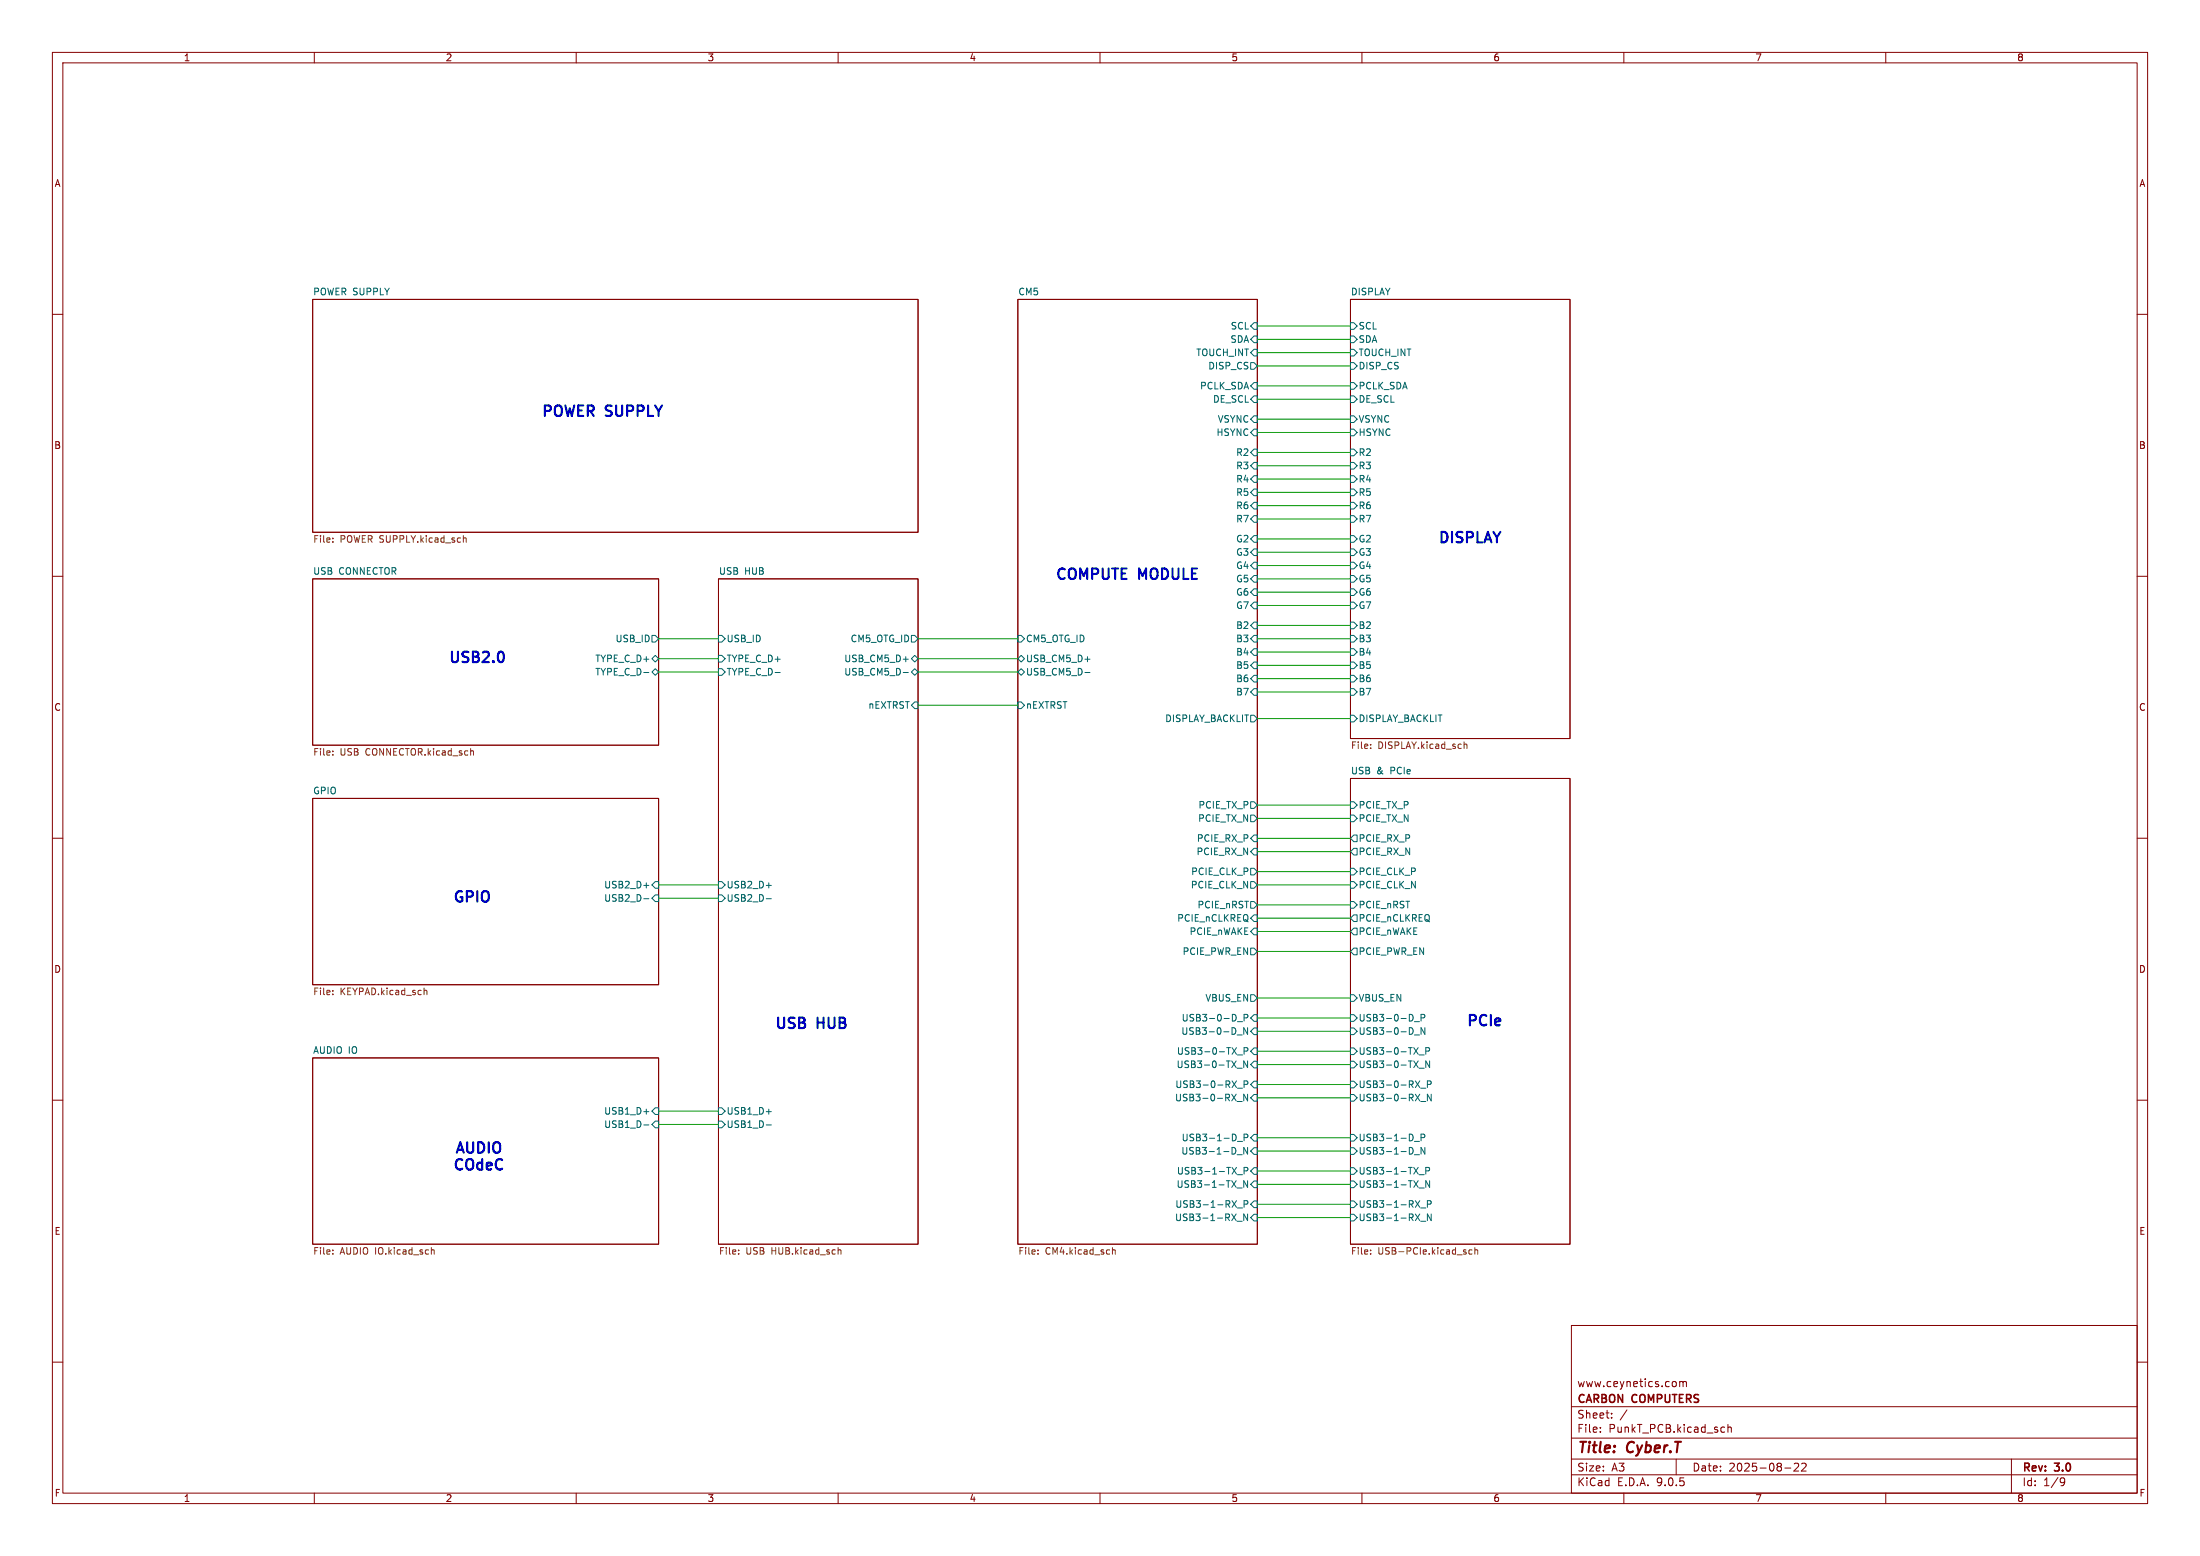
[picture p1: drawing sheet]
<svg xmlns="http://www.w3.org/2000/svg" width="420mm" height="297mm" viewBox="0 0 420 297" stroke-linecap="round" stroke-linejoin="round" font-family="sans-serif">
<g fill="none" stroke="#840000" stroke-width=".19">
<path d="M10 10h400v277h-400zM12 12h396v273h-396zM60 10v2M110 10v2M160 10v2M210 10v2M260 10v2M310 10v2M360 10v2M59.7 57.2h115.6v44.4h-115.6zM194.3 57.2h45.7v180.3h-45.7zM257.8 57.2h41.9v83.8h-41.9z"/>
<path d="M10 60h2M408 60h2M10 110h2M59.7 110.5h66v31.7h-66zM137.2 110.5h38.1v127h-38.1zM408 110h2M10 160h2M59.7 152.4h66v35.6h-66zM257.8 148.6h41.9v88.9h-41.9zM408 160h2M10 210h2M59.7 201.9h66v35.6h-66z"/>
<path d="M408 210h2M300 253h108v32h-108zM10 260h2M300 278.5h108M300 274.5h108M300 268.5h108M305.5 273.2v.2M305.5 272.5v.1M307.7 270.5v.2M307.7 269.8v.1M310.6 269.1l-1.3 1.9M319.9 263.8l.1 .2-.1 .6"/>
<path d="M320 278.5v3M320.7 263.8l.4-.1 .2 .2M320.7 263.7v1M321.3 263.9l.2-.2 .4 .1v.9M321.3 263.9v.8M328.8 272.4l.4 .1M329.2 273.3l-.4 .1M329.9 272.5l.2-.1 .3 .1 .1 .9M329.9 271.9v1.5M342.5 279.4l.6-.1 .2 .1 .1 .3-1 1.1h1M343.9 279.4l.6-.1 .2 .1 .1 .3-.9 1.1h.9M384 278.5v6.5"/>
<path d="M408 260h2M60 285v2M110 285v2M160 285v2M210 285v2M260 285v2M300 281.5h108M310 285v2M340.7 280.2h1.2M360 285v2M393.6 282.1l.5 .1a.99 .99 0 0 1-.4 1.4h-.3M394.2 282.7l-.3 .3h-.3"/>
</g>
<g fill="none" stroke="#006464" stroke-width=".19">
<path d="M238.8 76.2l.6-.6h.6v1.2h-.6zM238.8 64.8l.6-.7h.6v1.3h-.6zM238.8 62.2l.6-.6h.6v1.3h-.6zM238.8 73.7l.6-.7h.6v1.3h-.6zM238.8 69.2h.6l.6 .7-.6 .6h-.6zM239.4 79.4h.6v1.2h-.6l-.6-.6zM239.4 66.7h.6v1.2h-.6l-.6-.6zM257.8 75.6h.6l.7 .6-.7 .6h-.6zM257.8 79.4h.6l.7 .6-.7 .6h-.6zM257.8 66.7h.6l.7 .6-.7 .6h-.6zM257.8 64.1h.6l.7 .7-.7 .6h-.6zM257.8 61.6h.6l.7 .6-.7 .7h-.6z"/>
<path d="M257.8 73h.6l.7 .7-.7 .6h-.6zM257.8 69.2h.6l.7 .7-.7 .6h-.6zM238.8 86.4l.6-.7h.6v1.3h-.6zM238.8 88.9l.6-.6h.6v1.2h-.6zM238.8 96.5l.6-.6h.6v1.3h-.6zM238.8 99.1l.6-.7h.6v1.3h-.6zM239.4 93.3h.6v1.3h-.6l-.6-.6zM239.4 81.9h.6v1.3h-.6l-.6-.6zM239.4 90.8h.6v1.3h-.6l-.6-.7zM257.8 81.9h.6l.7 .7-.7 .6h-.6zM257.8 90.8h.6l.7 .6-.7 .7h-.6zM257.8 88.3h.6l.7 .6-.7 .6h-.6z"/>
<path d="M257.8 85.7h.6l.7 .7-.7 .6h-.6zM257.8 93.3h.6l.7 .7-.7 .6h-.6zM257.8 98.4h.6l.7 .7-.7 .6h-.6zM257.8 95.9h.6l.7 .6-.7 .7h-.6zM238.8 108l.6-.7h.6v1.3h-.6zM238.8 110.5l.6-.6h.6v1.2h-.6zM238.8 119.4l.6-.7h.6v1.3h-.6zM239.4 112.4h.6v1.3h-.6l-.6-.7zM239.4 102.2h.6v1.3h-.6l-.6-.6zM239.4 114.9h.6v1.3h-.6l-.6-.6zM239.4 104.8h.6v1.2h-.6l-.6-.6zM257.8 118.7h.6l.7 .7-.7 .6h-.6z"/>
<path d="M257.8 114.9h.6l.7 .7-.7 .6h-.6zM257.8 104.8h.6l.7 .6-.7 .6h-.6zM257.8 109.9h.6l.7 .6-.7 .6h-.6zM257.8 112.4h.6l.7 .6-.7 .7h-.6zM257.8 107.3h.6l.7 .7-.7 .6h-.6zM257.8 102.2h.6l.7 .7-.7 .6h-.6zM122.9 128.4h1M124.5 128.3l.6-.7 .6 .7-.6 .6zM124.5 125.7l.6-.6 .6 .6-.6 .7zM124.5 121.3h.6l.6 .6-.6 .7h-.6zM137.2 127.6h.6l.6 .7-.6 .6h-.6zM137.2 121.3h.6l.6 .6-.6 .7h-.6z"/>
<path d="M137.2 125.1h.6l.6 .6-.6 .7h-.6zM148 128.4h.9M172.4 128.4h1M172.4 125.8h1M174 128.3l.6-.7 .7 .7-.7 .6zM174 125.7l.6-.6 .7 .6-.7 .7zM174 121.3h.6l.7 .6-.7 .7h-.6zM174.6 134h.7v1.3h-.7l-.6-.7zM194.3 134h.6l.7 .6-.7 .7h-.6zM194.3 128.3l.6-.7 .7 .7-.7 .6zM194.3 125.7l.6-.6 .7 .6-.7 .7zM194.3 121.3h.6l.7 .6-.7 .7h-.6z"/>
<path d="M207.1 128.4h1M207.1 125.8h1M238.8 132.1l.6-.7h.6v1.3h-.6zM238.8 121.9l.6-.6h.6v1.3h-.6zM238.8 136.5h.6l.6 .7-.6 .6h-.6zM239.4 126.4h.6v1.2h-.6l-.6-.6zM239.4 128.9h.6v1.3h-.6l-.6-.7zM239.4 123.8h.6v1.3h-.6l-.6-.6zM257.8 121.3h.6l.7 .6-.7 .7h-.6zM257.8 131.4h.6l.7 .7-.7 .6h-.6zM257.8 126.4h.6l.7 .6-.7 .6h-.6zM257.8 128.9h.6l.7 .6-.7 .7h-.6z"/>
<path d="M257.8 123.8h.6l.7 .7-.7 .6h-.6zM257.8 136.5h.6l.7 .7-.7 .6h-.6zM238.8 155.6h.6l.6 .6-.6 .6h-.6zM238.8 153h.6l.6 .7-.6 .6h-.6zM239.4 159.4h.6v1.3h-.6l-.6-.7zM257.8 153h.6l.7 .7-.7 .6h-.6zM257.8 155.6h.6l.7 .6-.7 .6h-.6zM122.9 169h1M122.9 171.5h1M125.1 168.3h.6v1.2h-.6l-.6-.6zM125.1 170.8h.6v1.3h-.6l-.6-.6zM137.2 170.8h.6l.6 .7-.6 .6h-.6z"/>
<path d="M137.2 168.3h.6l.6 .6-.6 .6h-.6zM146.3 169h.9M146.3 171.5h.9M238.8 165.7h.6l.6 .7-.6 .6h-.6zM238.8 168.3h.6l.6 .6-.6 .6h-.6zM238.8 177.8l.6-.6h.6v1.2h-.6zM238.8 172.1h.6l.6 .6-.6 .7h-.6zM239.4 174.6h.6v1.3h-.6l-.6-.6zM239.4 161.9h.6v1.3h-.6l-.6-.6zM257.8 168.3h.6l.7 .6-.7 .6h-.6zM257.8 172.1h.6l.7 .6-.7 .7h-.6zM257.8 175.3l.6-.7h.7v1.3h-.7z"/>
<path d="M257.8 165.7h.6l.7 .7-.7 .6h-.6zM257.8 162.6l.6-.7h.7v1.3h-.7zM257.8 160l.6-.6h.7v1.3h-.7zM258.4 177.2h.7v1.2h-.7l-.6-.6zM236.2 197.6h.9M236.2 195h1M237.5 194.3l.6-.1 .1-.2v-.3l-.7-.1v1.3M238.2 196.2v1.2l-.8-1.2v1.2M238.8 181h.6l.6 .6-.6 .6h-.6zM238.8 194.3l.6-.6h.6v1.2h-.6zM238.8 189.9h.6l.6 .6-.6 .6h-.6zM239.4 196.2h.6v1.3h-.6l-.6-.6z"/>
<path d="M257.8 193.7h.6l.7 .6-.7 .6h-.6zM257.8 196.2h.6l.7 .7-.7 .6h-.6zM257.8 181.6l.6-.6h.7v1.2h-.7zM257.8 189.9h.6l.7 .6-.7 .6h-.6zM270 197.6h1M270 195h1M271.3 194.3l.6-.1 .1-.2-.1-.3-.6-.1v1.3M272 196.2v1.2l-.7-1.2v1.2M122.9 214.7h1M122.9 212.2h1M125.1 214h.6v1.3h-.6l-.6-.7zM125.1 211.5h.6v1.2h-.6l-.6-.6z"/>
<path d="M137.2 214h.6l.6 .6-.6 .7h-.6zM137.2 211.5h.6l.6 .6-.6 .6h-.6zM146.3 214.7h.9M146.3 212.2h.9M236.2 210.3h.9M236.2 203.9h.9M236.2 207.7h1M236.2 201.4h1M236.2 217.9h1M237.5 200.6h.6l.1-.2v-.3l-.7-.1v1.2M237.5 207l.6-.1 .1-.2v-.3l-.7-.1v1.3M237.5 217.1h.6l.1-.2v-.3l-.7-.1v1.2"/>
<path d="M238.2 202.5v1.3l-.8-1.3v1.3M238.2 208.9v1.2l-.8-1.2v1.2M238.2 219v1.3l-.8-1.3v1.3M238.8 203.2l.6-.6h.6v1.2h-.6zM238.8 217.2l.6-.7h.6v1.3h-.6zM239.4 206.4h.6v1.2h-.6l-.6-.6zM239.4 200h.6v1.3h-.6l-.6-.6zM239.4 208.9h.6v1.3h-.6l-.6-.6zM239.4 219.1h.6v1.2h-.6l-.6-.6zM257.8 202.6h.6l.7 .6-.7 .6h-.6zM257.8 200h.6l.7 .7-.7 .6h-.6zM257.8 208.9h.6l.7 .7-.7 .6h-.6z"/>
<path d="M257.8 206.4h.6l.7 .6-.7 .6h-.6zM257.8 216.5h.6l.7 .7-.7 .6h-.6zM257.8 219.1h.6l.7 .6-.7 .6h-.6zM270 217.9h1M270.9 201.4h1M270.9 203.9h1M271.2 207.7h1M271.2 210.3h1M271.3 217.1h.6l.1-.2-.1-.3-.6-.1v1.2M272 219v1.3l-.7-1.3v1.3M272.2 200.6h.6l.1-.2v-.3l-.7-.1v1.2M272.5 207l.6-.1 .1-.2v-.3l-.7-.1v1.3"/>
<path d="M272.9 202.5v1.3l-.7-1.3v1.3M273.2 208.9v1.2l-.7-1.2v1.2M236.2 226.8h.9M236.2 220.4h.9M236.2 233.1h.9M236.2 230.6h1M236.2 224.2h1M237.5 223.5l.6-.1 .1-.1v-.3l-.7-.2v1.3M237.5 229.8h.6l.1-.2v-.3l-.7-.1v1.2M238.2 225.4v1.2l-.8-1.2v1.2M238.2 231.7v1.3l-.8-1.3v1.3M238.8 226.1l.6-.7h.6v1.3h-.6z"/>
<path d="M239.4 231.8h.6v1.2h-.6l-.6-.6zM239.4 229.2h.6v1.3h-.6l-.6-.6zM239.4 222.9h.6v1.3h-.6l-.6-.7zM257.8 229.2h.6l.7 .7-.7 .6h-.6zM257.8 231.8h.6l.7 .6-.7 .6h-.6zM257.8 222.9h.6l.7 .6-.7 .7h-.6zM257.8 225.4h.6l.7 .7-.7 .6h-.6zM270 220.4h1M270.9 226.8h1M270.9 224.2h1M271.2 233.1h1M271.2 230.6h1"/>
<path d="M272.2 223.5l.6-.1 .1-.1v-.3l-.7-.2v1.3M272.5 229.8h.6l.1-.2v-.3l-.7-.1v1.2M272.9 225.4v1.2l-.7-1.2v1.2M273.2 231.7v1.3l-.7-1.3v1.3"/>
</g>
<g fill="none" stroke="#725600" stroke-width=".19">
<path d="M63.5 102.7v.1M63.5 103.4v.1M88.5 102.2v1.3M88.5 102.8l.1-.1h.3l.1 .8M63.5 143.4v.1M63.5 144v.1M90 143.3l.4 .2v.6M261.7 142.8v.1M261.7 142.1v.1M279.5 141.6v1.3M279.5 142.2l.2-.2 .3 .1v.8M63.5 189.7v.2"/>
<path d="M63.5 189.1v.1M81 188.6v1.3M81 189.1l.1-.1 .3 .1 .1 .8M63.5 238.6v.1M63.5 239.3v.1M82.4 238.6h.4l.1 .8M141 239.3v.1M141 238.6v.1M160 238.7l.2-.1h.3v.8M160 238.1v1.3M198.2 239.3v.1M198.2 238.6v.1"/>
<path d="M212.4 238.1v1.3M212.4 238.7l.2-.1h.3v.8M261.7 238.6v.1M261.7 239.3v.1M281 238.6h-.4l-.2 .2 .1 .5h.5M281.6 238.7l.1-.1h.3l.1 .8M281.6 238.1v1.3"/>
</g>
<g fill="none" stroke="#009600" stroke-width=".19">
<path d="M240 67.3h17.8M240 62.2h17.8M240 76.2h17.8M240 64.8h17.8M240 73.7h17.8M240 69.9h17.8M240 82.6h17.8M240 91.4h17.8M240 80h17.8M240 86.4h17.8M240 88.9h17.8M240 99.1h17.8"/>
<path d="M240 94h17.8M240 96.5h17.8M240 115.6h17.8M240 113h17.8M240 119.4h17.8M240 110.5h17.8M240 102.9h17.8M240 108h17.8M240 105.4h17.8M125.7 121.9h11.5M125.7 125.7h11.5M125.7 128.3h11.5"/>
<path d="M175.3 121.9h19M175.3 125.7h19M175.3 128.3h19M175.3 134.6h19M240 121.9h17.8M240 124.5h17.8M240 127h17.8M240 137.2h17.8M240 129.5h17.8M240 132.1h17.8M240 153.7h17.8M240 156.2h17.8"/>
<path d="M125.7 168.9h11.5M125.7 171.5h11.5M240 168.9h17.8M240 172.7h17.8M240 175.3h17.8M240 166.4h17.8M240 177.8h17.8M240 162.6h17.8M240 160h17.8M240 181.6h17.8M240 190.5h17.8M240 196.9h17.8"/>
<path d="M240 194.3h17.8M125.7 214.6h11.5M125.7 212.1h11.5M240 207h17.8M240 200.7h17.8M240 203.2h17.8M240 219.7h17.8M240 209.6h17.8M240 217.2h17.8M240 229.9h17.8M240 226.1h17.8M240 232.4h17.8"/>
<path d="M240 223.5h17.8"/>
</g>
<path d="M96 124.6a1.68 1.68 0 0 1 0 1.6" fill="none" stroke="#0000c2" stroke-width=".4"/>
<g font-size="2.8" fill="#0000c2">
<text x="103.1" y="80.1">POWER</text>
<text x="115.7" y="80.1">SUPPLY</text>
<text x="274.3" y="104.2">DISPLAY</text>
<text x="201.2" y="111.2">COMPUTE</text>
<text x="217.4" y="111.2">MODULE</text>
<text x="85.4" y="127.1">USB2.0</text>
<text x="86.2" y="172.8">GPIO</text>
<text x="147.7" y="196.9">USB</text>
<text x="156" y="196.9">HUB</text>
<text x="279.7" y="196.4">PCIe</text>
<text x="86.6" y="220.7">AUDIO</text>
<text x="86.2" y="223.9">COdeC</text>
</g>
<g font-size="2.8" fill="#840000">
<text x="301" y="277.9">Title:</text>
<text x="310.6" y="277.9">Cyber.T</text>
</g>
<g font-size="2.1" fill="#840000">
<text x="301" y="268.2">CARBON</text>
<text x="301" y="265">www.ceynetics.com</text>
<text x="311.7" y="268.2">COMPUTERS</text>
<text x="301" y="273.7">File:</text>
<text x="301" y="271">Sheet:</text>
<text x="307.1" y="273.7">PunkT_PCB.kicad_sch</text>
<text x="301" y="281.1">Size:</text>
<text x="307.6" y="281.1">A3</text>
<text x="323" y="281.1">Date:</text>
<text x="330" y="281.1">2025-08-22</text>
<text x="386" y="281.3">Rev:</text>
<text x="392.4" y="281.3">3.0</text>
<text x="301" y="283.9">KiCad</text>
<text x="308.7" y="283.9">E.D.A.</text>
<text x="316.3" y="283.9">9.0.5</text>
<text x="386" y="283.9">Id:</text>
<text x="390.1" y="283.9">1/9</text>
</g>
<g font-size="1.8" fill="#840000">
<text x="35" y="11.9">1</text>
<text x="85" y="11.9">2</text>
<text x="135" y="11.9">3</text>
<text x="185" y="11.9">4</text>
<text x="235" y="11.9">5</text>
<text x="285" y="11.9">6</text>
<text x="335" y="11.9">7</text>
<text x="385" y="11.9">8</text>
<text x="10.3" y="35.9">A</text>
<text x="408.3" y="35.9">A</text>
<text x="10.3" y="85.9">B</text>
<text x="408.2" y="85.9">B</text>
<text x="10.3" y="135.9">C</text>
<text x="408.2" y="135.9">C</text>
<text x="10.3" y="185.9">D</text>
<text x="408.2" y="185.9">D</text>
<text x="10.3" y="235.9">E</text>
<text x="408.3" y="235.9">E</text>
<text x="10.3" y="285.9">F</text>
<text x="35" y="286.9">1</text>
<text x="85" y="286.9">2</text>
<text x="135" y="286.9">3</text>
<text x="185" y="286.9">4</text>
<text x="235" y="286.9">5</text>
<text x="285" y="286.9">6</text>
<text x="335" y="286.9">7</text>
<text x="385" y="286.9">8</text>
<text x="408.3" y="285.9">F</text>
</g>
<g font-size="1.8" fill="#006464">
<text x="59.7" y="56.4">POWER SUPPLY</text>
<text x="194.3" y="56.4">CM5</text>
<text x="257.8" y="56.4">DISPLAY</text>
<text x="234.8" y="65.6">SDA</text>
<text x="234.9" y="63.1">SCL</text>
<text x="259.3" y="65.6">SDA</text>
<text x="259.3" y="63.1">SCL</text>
<text x="228.3" y="68.2">TOUCH_INT</text>
<text x="230.6" y="70.7">DISP_CS</text>
<text x="259.3" y="68.2">TOUCH_INT</text>
<text x="259.3" y="70.7">DISP_CS</text>
<text x="229" y="74.5">PCLK_SDA</text>
<text x="231.5" y="77.1">DE_SCL</text>
<text x="259.3" y="77.1">DE_SCL</text>
<text x="259.3" y="74.5">PCLK_SDA</text>
<text x="232.1" y="83.4">HSYNC</text>
<text x="232.4" y="80.9">VSYNC</text>
<text x="259.3" y="80.9">VSYNC</text>
<text x="259.3" y="83.4">HSYNC</text>
<text x="235.9" y="87.2">R2</text>
<text x="235.9" y="89.8">R3</text>
<text x="259.3" y="89.8">R3</text>
<text x="259.3" y="87.2">R2</text>
<text x="235.9" y="94.8">R5</text>
<text x="235.9" y="92.3">R4</text>
<text x="259.3" y="92.3">R4</text>
<text x="259.3" y="94.8">R5</text>
<text x="235.9" y="97.4">R6</text>
<text x="235.9" y="99.9">R7</text>
<text x="259.3" y="99.9">R7</text>
<text x="259.3" y="97.4">R6</text>
<text x="235.9" y="103.7">G2</text>
<text x="235.9" y="106.3">G3</text>
<text x="259.3" y="106.3">G3</text>
<text x="259.3" y="103.7">G2</text>
<text x="59.7" y="109.8">USB</text>
<text x="64.7" y="109.8">CONNECTOR</text>
<text x="137.2" y="109.8">USB</text>
<text x="142.1" y="109.8">HUB</text>
<text x="235.9" y="113.9">G6</text>
<text x="235.9" y="108.8">G4</text>
<text x="235.9" y="111.4">G5</text>
<text x="259.3" y="111.4">G5</text>
<text x="259.3" y="113.9">G6</text>
<text x="259.3" y="108.8">G4</text>
<text x="235.9" y="116.4">G7</text>
<text x="259.3" y="116.4">G7</text>
<text x="117.4" y="122.8">USB_ID</text>
<text x="138.6" y="122.8">USB_ID</text>
<text x="162.3" y="122.8">CM5_OTG_ID</text>
<text x="195.8" y="122.8">CM5_OTG_ID</text>
<text x="235.9" y="120.2">B2</text>
<text x="235.9" y="122.8">B3</text>
<text x="235.9" y="125.3">B4</text>
<text x="259.3" y="122.8">B3</text>
<text x="259.3" y="120.2">B2</text>
<text x="259.3" y="125.3">B4</text>
<text x="113.5" y="129.1">TYPE_C_D-</text>
<text x="113.5" y="126.6">TYPE_C_D+</text>
<text x="138.6" y="129.1">TYPE_C_D-</text>
<text x="138.6" y="126.6">TYPE_C_D+</text>
<text x="161.1" y="129.1">USB_CM5_D-</text>
<text x="161.1" y="126.6">USB_CM5_D+</text>
<text x="195.8" y="129.1">USB_CM5_D-</text>
<text x="195.8" y="126.6">USB_CM5_D+</text>
<text x="235.9" y="127.9">B5</text>
<text x="235.9" y="130.4">B6</text>
<text x="259.3" y="127.9">B5</text>
<text x="259.3" y="130.4">B6</text>
<text x="165.7" y="135.5">nEXTRST</text>
<text x="195.8" y="135.5">nEXTRST</text>
<text x="235.9" y="132.9">B7</text>
<text x="259.3" y="132.9">B7</text>
<text x="222.3" y="138">DISPLAY_BACKLIT</text>
<text x="259.3" y="138">DISPLAY_BACKLIT</text>
<text x="257.8" y="147.9">USB</text>
<text x="262.8" y="147.9">&amp;</text>
<text x="265.5" y="147.9">PCIe</text>
<text x="59.7" y="151.7">GPIO</text>
<text x="228.7" y="154.5">PCIE_TX_P</text>
<text x="259.3" y="154.5">PCIE_TX_P</text>
<text x="228.4" y="160.9">PCIE_RX_P</text>
<text x="228.6" y="157.1">PCIE_TX_N</text>
<text x="259.3" y="157.1">PCIE_TX_N</text>
<text x="259.3" y="160.9">PCIE_RX_P</text>
<text x="227.3" y="167.2">PCIE_CLK_P</text>
<text x="228.3" y="163.4">PCIE_RX_N</text>
<text x="259.3" y="167.2">PCIE_CLK_P</text>
<text x="259.3" y="163.4">PCIE_RX_N</text>
<text x="115.2" y="169.8">USB2_D+</text>
<text x="115.2" y="172.3">USB2_D-</text>
<text x="138.6" y="172.3">USB2_D-</text>
<text x="138.6" y="169.8">USB2_D+</text>
<text x="227.2" y="169.8">PCIE_CLK_N</text>
<text x="228.5" y="173.6">PCIE_nRST</text>
<text x="259.3" y="169.8">PCIE_CLK_N</text>
<text x="259.3" y="173.6">PCIE_nRST</text>
<text x="224.6" y="176.1">PCIE_nCLKREQ</text>
<text x="227" y="178.7">PCIE_nWAKE</text>
<text x="259.3" y="176.1">PCIE_nCLKREQ</text>
<text x="259.3" y="178.7">PCIE_nWAKE</text>
<text x="225.7" y="182.5">PCIE_PWR_EN</text>
<text x="259.3" y="182.5">PCIE_PWR_EN</text>
<text x="230" y="191.4">VBUS_EN</text>
<text x="259.3" y="191.4">VBUS_EN</text>
<text x="225.4" y="197.7">USB3-0-D_N</text>
<text x="225.5" y="195.2">USB3-0-D_P</text>
<text x="259.3" y="195.2">USB3-0-D_P</text>
<text x="259.3" y="197.7">USB3-0-D_N</text>
<text x="59.7" y="201.2">AUDIO IO</text>
<text x="224.6" y="201.5">USB3-0-TX_P</text>
<text x="259.3" y="201.5">USB3-0-TX_P</text>
<text x="224.3" y="207.9">USB3-0-RX_P</text>
<text x="224.5" y="204.1">USB3-0-TX_N</text>
<text x="259.3" y="204.1">USB3-0-TX_N</text>
<text x="259.3" y="207.9">USB3-0-RX_P</text>
<text x="115.2" y="215.5">USB1_D-</text>
<text x="115.2" y="213">USB1_D+</text>
<text x="138.6" y="215.5">USB1_D-</text>
<text x="138.6" y="213">USB1_D+</text>
<text x="224.2" y="210.4">USB3-0-RX_N</text>
<text x="259.3" y="210.4">USB3-0-RX_N</text>
<text x="225.4" y="220.6">USB3-1-D_N</text>
<text x="225.5" y="218">USB3-1-D_P</text>
<text x="259.3" y="218">USB3-1-D_P</text>
<text x="259.3" y="220.6">USB3-1-D_N</text>
<text x="224.5" y="226.9">USB3-1-TX_N</text>
<text x="224.6" y="224.4">USB3-1-TX_P</text>
<text x="259.3" y="224.4">USB3-1-TX_P</text>
<text x="259.3" y="226.9">USB3-1-TX_N</text>
<text x="224.2" y="233.3">USB3-1-RX_N</text>
<text x="224.3" y="230.7">USB3-1-RX_P</text>
<text x="259.3" y="230.7">USB3-1-RX_P</text>
<text x="259.3" y="233.3">USB3-1-RX_N</text>
</g>
<g font-size="1.8" fill="#725600">
<text x="59.7" y="103.9">File:</text>
<text x="64.9" y="103.9">POWER SUPPLY.kicad_sch</text>
<text x="257.8" y="143.3">File:</text>
<text x="263" y="143.3">DISPLAY.kicad_sch</text>
<text x="59.7" y="144.6">File:</text>
<text x="64.9" y="144.6">USB</text>
<text x="69.9" y="144.6">CONNECTOR.kicad_sch</text>
<text x="59.7" y="190.3">File:</text>
<text x="64.9" y="190.3">KEYPAD.kicad_sch</text>
<text x="59.7" y="239.8">File:</text>
<text x="64.9" y="239.8">AUDIO IO.kicad_sch</text>
<text x="137.2" y="239.8">File:</text>
<text x="142.4" y="239.8">USB</text>
<text x="147.4" y="239.8">HUB.kicad_sch</text>
<text x="194.3" y="239.8">File:</text>
<text x="199.5" y="239.8">CM4.kicad_sch</text>
<text x="257.8" y="239.8">File:</text>
<text x="263" y="239.8">USB-PCIe.kicad_sch</text>
</g>
</svg>
